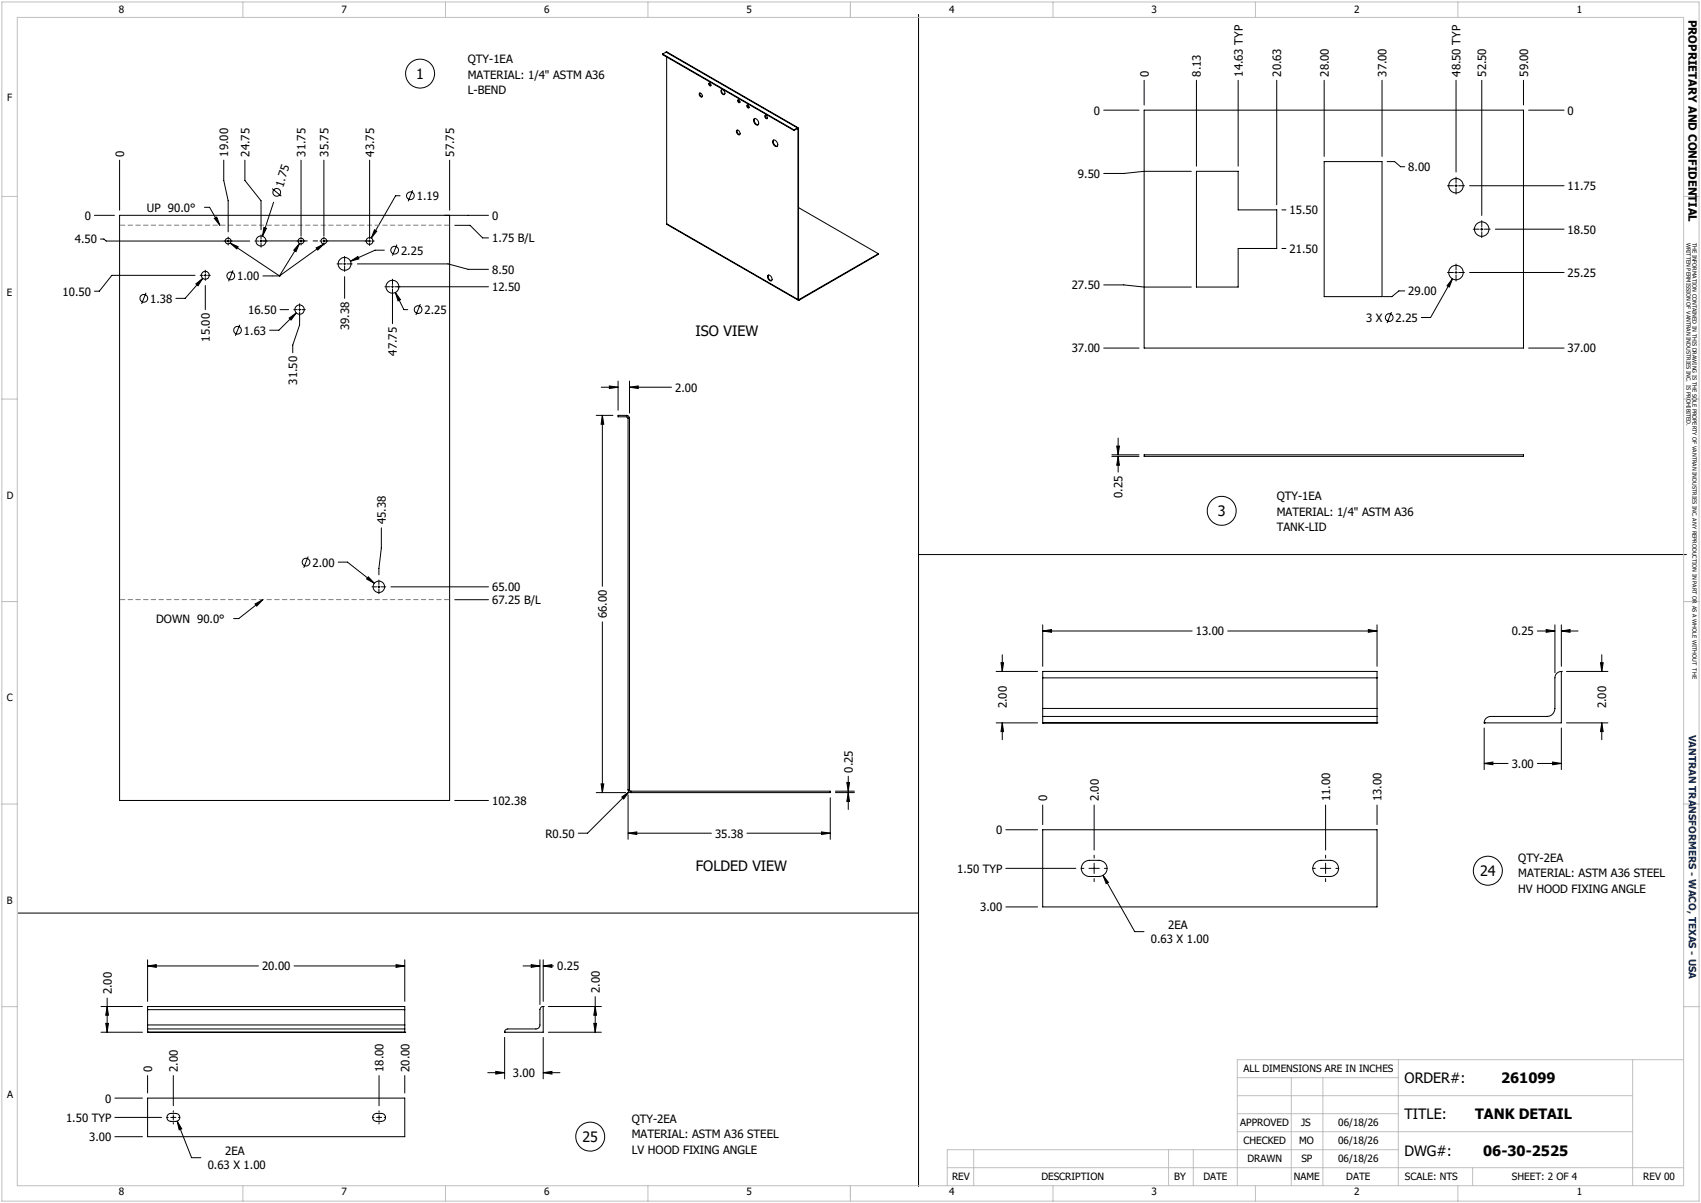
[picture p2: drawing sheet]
<svg xmlns="http://www.w3.org/2000/svg" width="420mm" height="297mm" viewBox="0 0 420 297" stroke-linecap="round" stroke-linejoin="round" font-family="sans-serif">
<g fill="none" stroke="#000" stroke-width=".25">
<path d="M163.6 13.3l32.4 18.8M163.6 13.3v.2l32.4 18.7M164.5 12.9l.2-.1 32.4 18.7M164.5 12.9l-.9 .4M164.5 12.9l32.4 18.7M164.6 14.1v41.1M226.8 3.6v289.3M282.5 19.8v6.1M295.4 19.8v21.2M305.7 19.8v21.2M315.2 19.8v30.7M327 19.8v18.8"/>
<path d="M341.2 19.8v18.8M359.5 19.8v22.7M365.9 19.8v33.4M376.2 19.8v6.1M29.5 39.5v12.4M55.2 39.5v5.1l1.1 5v7.7M60.5 39.5v5.1l4 5v7.1M74.3 39.5v18.7M80 39.5v18.7M91.3 39.5v18.7M111 39.5v12.4M172.7 23a.57 .57 0 0 1 .6 .3 .57 .57 0 0 1-.1 .7 .71 .71 0 0 1-.5-1z"/>
<path d="M172.8 23a.68 .68 0 0 0 .6 .9M175 20.5a.36 .36 0 0 1 .5 .2 .36 .36 0 0 1-.2 .5l-.3-.2zM175.2 20.5v.4l.3 .3M178.1 22.2a.71 .71 0 0 1 .7 .3 .71 .71 0 0 1-.1 .9 .95 .95 0 0 1-.6-1.2zM178.2 22.1v.1a.92 .92 0 0 0 .7 1.1M182 32.1a.67 .67 0 0 1 .6 .4 .67 .67 0 0 1-.1 .8l-.2-.1a.76 .76 0 0 1-.3-1.1zM182 32.1a.86 .86 0 0 0 .7 1.1M182.2 24.7h.2a.34 .34 0 0 1 .3 .3 .34 .34 0 0 1-.3 .3l-.3-.4zM182.3 24.7l.1 .4 .3 .2M184.4 26a.34 .34 0 0 1 .5 .2 .34 .34 0 0 1-.2 .4l-.3-.3zM184.5 25.9l.1 .4 .3 .3M186.1 29.4a.93 .93 0 0 1 1 .3 .93 .93 0 0 1 .2 1 .72 .72 0 0 1-.8 0 .72 .72 0 0 1-.4-.7z"/>
<path d="M186.3 29.3a1.1 1.1 0 0 0 .9 1.5M188.9 28.5a.46 .46 0 0 1 .5 .3 .46 .46 0 0 1-.2 .5 .57 .57 0 0 1-.3-.8zM189 28.5a.58 .58 0 0 0 .4 .7M190.9 34.7a.96 .96 0 0 1 1 .4 .96 .96 0 0 1-.1 1.1 1.12 1.12 0 0 1-.9-1.5zM191 34.6a1.1 1.1 0 0 0 .9 1.5M196 32.1v.1M196.9 31.6l.3 .1M196.9 31.7l.1 .1M196.9 31.7l-.9 .5M196.9 31.6l-.9 .5M196.9 31.6v.1M197 31.8v42.1"/>
<path d="M197.2 31.7l-.2 .1M197.2 31.7v42.2M272.5 27.2h8.7M282.5 27.2h93.7v58.7h-93.7zM327 39.9h14.2v33.3h-14.2zM342.5 39.9h1.8l1.5 1.3h1.1M377.4 27.2h8.8M23.3 53.2h5M24.8 59h.8l.6 .5h35.5M50.5 51.2h1.3l2.5 4.4M52.9 53.9l.6-.3 .8 2zM56.3 58.5v.4"/>
<path d="M56.3 59.2v.6M62.9 59.5h1M64.2 59.5h.5M64.5 58v.9M64.5 59.2v.6M65 59.5h1M65.2 56.2l.6 .2-1 1.9zM67.2 46.6l2.3 1.8M67.6 49.9l-2.8 8.4M73.3 59.5h.5M74 59.5h.6M74.3 58.5v.4"/>
<path d="M74.3 59.2v.6M74.9 59.5h.4M79 59.5h.4M79.7 59.5h.6M80 58.5v.4M80 59.2v.6M80.5 59.5h.5M90.1 59.5h.6M91 59.5h.5M91.3 58.4v.5M91.3 59.2v.6M91.8 59.5h.6"/>
<path d="M92.5 56.7l.5 .4-1.3 1.7zM98.8 48.3h-1.1l-6 10.5M101.9 47l-1.1 2.7M111 53.2v144.4h-81.5v-144.4h91.1M112.3 55.6h3.8l3.1 3.1h1.4M164.6 55.2l32.5 18.9M164.6 55.2l32.4 18.7M197.2 51.3l19.7 11.3M294.1 42.3h-11.6l-5 .5h-5M295.4 42.3h10.3v9.5h9.5v9.5h-9.5v9.6h-10.3zM316.5 51.8h1M357.4 45.9h1.5"/>
<path d="M359.2 45.9h.6M359.5 43.7v1.5M359.5 45.5v.7M359.5 46.5v1.4M360.2 45.9h1.4M362.9 45.9h23.3M363.7 56.6h1.5M365.5 56.6h.7M365.9 54.5v1.4M365.9 56.3v.6M365.9 57.2v1.5M366.5 56.6h1.4"/>
<path d="M369.2 56.6h17M36.1 72.3l-1.1 2.7M48.2 68h-20.6l-3.1 3.9h-1.2M48.4 70.1l1.7-1.4-1.2 1.9zM49.4 68h.7M50.1 68.7l-4.4 5h-2.3M50.4 68h.6M50.7 66.7v.7M50.7 67.7v.6M50.7 68.5v.7M50.7 70.5v5.9M51.3 68h.6"/>
<path d="M56.3 60.1v.4M56.8 60l2 .9-.3 .6zM56.8 60l12.2 8.1M57.5 66.7l-1.1 2.8M64.5 60.1v.9M64.9 68.1h4.1M69 68.1h.1M69.1 76.4h2.2M71.4 78.5l1.8-1.2-1.3 1.7zM72.5 76.4h.9M73.2 77.3l-4.3 4.2h-2.3M73.7 76.4h.6"/>
<path d="M73.9 60.1l-.8 2-.6-.3zM73.9 60.1l-4.9 8M74 77v3.2l-1.7 5v1.9M74 75v.9M74 76.2v.5M74.3 60.1v.4M74.5 76.4h.9M78.1 61.2l1.9-1-1.5 1.5zM80 60.1v.4M80 60.2l-11 7.9M83.2 65.2h1.3M84.8 65.2h.6"/>
<path d="M85.1 63.3v1.3M85.1 64.9v.5M85.1 65.7v1.3M85.1 68.3v5.4M85.7 65.2h1.3M86.5 64.5l1.9-1.2 .2 .6zM88.2 65.2h22.4l5 1.3h5M91.3 60.1v.5M94.9 61.8h-2.3l-6.1 2.7M95 70.8h1.3M96.6 70.8h.6M96.9 68.9v1.3"/>
<path d="M96.9 70.5v.6M96.9 71.4v8.5M97.5 70.8h23.1M97.6 72.2l1.3 1.8-.6 .3zM97.6 72.2l2.1 4.2h1M98 60.4l-1.1 2.7M103.8 75.1l-1.1 2.7M189.6 68a.83 .83 0 0 1 .9 .4 .83 .83 0 0 1-.1 1 .98 .98 0 0 1-.8-1.4zM189.8 67.9a.99 .99 0 0 0 .7 1.4M197 73.9l.3 .2M197.2 73.9h.1M197.2 73.9h-.2"/>
<path d="M197.3 73.9v.2M216.9 62.6l-19.6 11.5M216.9 62.6l-19.6 11.3M272.5 70.3h5l5 .6h11.6M316.5 61.3h1M343.6 77l-1.1 2.8M346.9 71.8h-1.5l-1.7 1.4h-2.2M357.4 67.3h1.5M358.6 68.8l-.7 2.1-.6-.3zM358.6 68.8l-5.4 9.6h-2.3M359.2 67.3h.6M359.5 65.2v1.4"/>
<path d="M359.5 67v.6M359.5 67.9v1.5M360.2 67.3h1.4M362.9 67.3h23.3M59.2 80.2l-1.1 2.7M148.4 95.6h4.2M150.5 95.3l2.1 .3-2.1 .3zM152.6 94.1v7.2M155.4 95.6l2.2-.3v.6zM155.4 94.1v7.9M155.4 95.6h10.4M272.5 85.9h8.7"/>
<path d="M377.4 85.9h8.8M147.2 102.5h4.1M148.7 102.5l.4 2.2h-.7zM148.7 102.5v42.2M154.7 102.9l.4 .4M154.7 102.5l.5 .2 .2 .6M154.7 102.5v.4M154.7 102.5h-2.1v.4h2.1M155.1 103.3v91.7M155.1 103.3h.3M155.4 103.3v91.7M274.5 112.3h6.7"/>
<path d="M274.5 112.7h6.7M275.7 110.1h.7l-.3 2.2zM276.1 112.7l.3 2.2h-.7zM276.1 108.2v4.1M276.1 112.7v3.9M282.5 112.3h93.7v.4h-93.7zM76.1 137.4l-1.1 2.8M83.5 138.8h2.3l6.6 5.2M94.2 130.3v5l-.6 5v1.6M226.8 136.9h189.6M63 149.1l1.9-1-1.5 1.5zM64.9 148.1l-6 4.6h-1.2"/>
<path d="M90.9 142.4l1.5 1.6-1.9-1.1zM91.9 144.9h1.1M93.3 144.9h.5M93.6 143.2v1.1M93.6 144.6v.6M93.6 145.4v1.2M94.1 144.9h1.1M96.5 144.9h24.1M112.3 148.1h8.3M148.7 153.5v42.2M257.5 155.8l2.1-.4v.7zM257.5 154.3v10.2"/>
<path d="M257.5 155.8h36.9M303.1 155.8h36.9M337.9 155.4l2.1 .4-2.1 .3zM340 154.3v10.2M379.6 155.8h4.3M381.8 155.4l2.1 .4-2.1 .3zM383.9 154.3v11.8M385.5 155.8l2.2-.4v.7zM385.5 154.3v10.2M385.5 155.8h4.1M246 178.5h10.2M246 165.8h10.2"/>
<path d="M247.2 163.6h.6l-.3 2.2zM247.5 178.5l.3 2.1h-.6zM247.5 161.6v4.2M247.5 178.5v4.1M257.5 176.9v1.6M257.5 178.5h.1M257.5 174.9v2M257.5 167.4v-1.6h82.5v1.6M257.5 176.9h82.5M257.5 178.5h82.5M257.5 174.9h82.5M257.5 167.4h82.5"/>
<path d="M257.5 167.4v7.5M340 176.9v1.6M340 178.5h.1M340 174.9v2M340 167.4v7.5M366.5 178.5h.1M366.5 179.7v10.3M385.5 165.8a1.57 1.57 0 0 0-1.6 1.6v7.5a1.97 1.97 0 0 1-2 2h-13.8a1.57 1.57 0 0 0-1.6 1.6M385.5 165.8h.1M385.5 165.8v12.7h-19M385.5 179.7v10.3M386.8 178.5h10.2"/>
<path d="M386.8 165.8h10.2M395.2 163.6h.7l-.4 2.2zM395.5 178.5l.4 2.1h-.7zM395.5 161.6v4.2M395.5 178.5v4.1M112.3 197.6h8.3M147.2 195.7h7.3M148.4 193.5h.7l-.4 2.2zM153.5 196.8l1.8-1.3-1.3 1.8zM155.1 195l.2 .5 .5 .2M155.1 195h.3M155.1 196.2v11"/>
<path d="M155.3 195.5l-10.2 10.2h-2.3M155.4 195l.2 .3h.2M155.8 195.3h49.2v.4h-49.2M155.8 195.3v.4M205 197v10.2M206.3 195.7h4.7M206.3 195.3h4.7M209.1 193.2h.7l-.4 2.1zM209.4 195.7l.4 2.2h-.7zM209.4 191.6v3.7M209.4 195.7v4.1M257.5 198.8v4.8"/>
<path d="M270.2 198.8v11.1M327.3 198.8v11.1M340 198.8v4.8M366.5 188.5l2.1-.4v.7zM366.5 188.5h5.9M379.6 188.5h5.9M383.4 188.1l2.1 .4-2.1 .3zM155.1 205.7l2.1-.3v.6zM155.1 205.7h20.5M184.4 205.7h20.6M202.8 205.4l2.2 .3-2.2 .3zM248.4 204.9h7.8"/>
<path d="M248.4 214.4h17.2M257.5 204.9h82.5v19h-82.5zM266.9 214.4h.7M267.5 213.1l1.1-.7h2.8a1.99 1.99 0 0 1 1.9 2 1.99 1.99 0 0 1-1.9 2h-2.4a1.99 1.99 0 0 1-1.8-1.2 1.99 1.99 0 0 1 .3-2.1zM268.9 214.4h2.5M270.2 211.1v.7M270.2 213.1v2.5M270.2 216.9v.8M272.3 216.1l1.4 1.7-.6 .4zM272.3 216.1l7.9 13.9h2.3M272.7 214.4h.7M324.1 214.4h.7"/>
<path d="M324.6 213.1l1.2-.7h2.7a1.99 1.99 0 0 1 2 2 1.99 1.99 0 0 1-2 2h-2.4a1.99 1.99 0 0 1-1.8-1.2 1.99 1.99 0 0 1 .3-2.1zM326 214.4h2.6M327.3 211.1v.7M327.3 213.1v2.5M327.3 216.9v.8M329.8 214.4h.8M4.5 225.4h222.3M36.4 238.5l2.2-.3v.6zM36.4 237v10.2M36.4 238.5h27.4M72.6 238.5h27.3M97.8 238.2l2.1 .3-2.1 .3z"/>
<path d="M99.9 237v10.2M129.2 238.5h4.1M131.2 238.2l2.1 .3-2.1 .3zM133.3 237v11M134.1 238.5l2.2-.3v.6zM134.1 237v10.2M134.1 238.5h2.6M248.4 223.9h7.8M24.9 254.8h10.3M24.9 248.5h10.3M26.1 252.7h.7l-.3 2.1zM26.5 248.5l.3 2.1h-.7z"/>
<path d="M26.5 246.4v8.4M36.4 254v.8M36.4 254.8h.1M36.4 253v1M36.4 249.3v-.8h63.5v.8M36.4 254h63.5M36.4 254.8h63.5M36.4 253h63.5M36.4 249.3h63.5M36.4 249.3v3.7M99.9 254v.8M99.9 254.8h.1"/>
<path d="M99.9 253v1M99.9 249.3v3.7M124.6 254.8h.1M124.6 256.1v10.2M134.1 248.5a.78 .78 0 0 0-.8 .8v3.7a.96 .96 0 0 1-1 1h-6.9a.78 .78 0 0 0-.8 .8M134.1 248.5h.1M134.1 248.5v6.3h-9.5M134.1 256.1v10.2M135.4 254.8h13.1M135.4 248.5h13.1M146.6 252.7h.7l-.3 2.1zM147 248.5l.3 2.1h-.7z"/>
<path d="M147 246.1v8.7M28.4 271.1h6.8M28.4 275.9h11.5M36.4 265.5v4.3M36.4 271.1h63.5v9.5h-63.5zM41.2 275.9h.3M41.4 275.3l.6-.4h1.4a.99 .99 0 0 1 1 1 .99 .99 0 0 1-1 1h-1.2a.99 .99 0 0 1-.9-.6 .99 .99 0 0 1 .1-1zM42.2 275.9h1.2M42.8 265.5v7.5M42.8 274.2v.4M42.8 275.2v1.3M42.8 277.1v.4"/>
<path d="M43.7 276.8l1.2 1.9-.7 .2zM43.7 276.8l3.6 9h2.3M44.1 275.9h.3M92 275.9h.3M92.2 275.3l.6-.4h1.4a.99 .99 0 0 1 1 1 .99 .99 0 0 1-1 1h-1.2a.99 .99 0 0 1-.9-.6 .99 .99 0 0 1 .1-1zM93 275.9h1.2M93.6 265.5v7.5M93.6 274.2v.4M93.6 275.2v1.3M93.6 277.1v.4M94.9 275.9h.3M99.9 265.5v4.3"/>
<path d="M120.4 264.8h4.2M122.4 264.5l2.2 .3-2.2 .4zM134.1 264.8l2.2-.3v.7zM134.1 264.8h4.2M28.4 280.6h6.8"/>
<circle cx="103.7" cy="18.2" r="3.6"/>
<circle cx="56.3" cy="59.5" r=".71"/>
<circle cx="64.5" cy="59.5" r="1.23"/>
<circle cx="68.3" cy="47.5" r=".95"/>
<circle cx="74.3" cy="59.5" r=".71"/>
<circle cx="80" cy="59.5" r=".71"/>
<circle cx="91.3" cy="59.5" r=".85"/>
<circle cx="101.3" cy="48.3" r=".95"/>
<circle cx="359.5" cy="45.8" r="1.79"/>
<circle cx="365.9" cy="56.6" r="1.79"/>
<circle cx="35.5" cy="73.7" r=".96"/>
<circle cx="50.7" cy="68" r=".97"/>
<circle cx="57" cy="68.1" r=".95"/>
<circle cx="73.9" cy="76.4" r="1.16"/>
<circle cx="85.1" cy="65.1" r="1.59"/>
<circle cx="96.9" cy="70.8" r="1.59"/>
<circle cx="97.4" cy="61.8" r=".95"/>
<circle cx="103.3" cy="76.4" r=".96"/>
<circle cx="343" cy="78.4" r=".95"/>
<circle cx="359.5" cy="67.3" r="1.8"/>
<circle cx="58.7" cy="81.5" r=".96"/>
<circle cx="75.6" cy="138.8" r=".95"/>
<circle cx="301.6" cy="126.1" r="3.6"/>
<circle cx="93.6" cy="144.9" r="1.42"/>
<circle cx="367.4" cy="215" r="3.6"/>
<circle cx="145.7" cy="280.6" r="3.6"/>
</g>
<g fill="none" stroke="#c0c0c0" stroke-width=".25">
<path d="M.5 .5h419v296h-419zM4.3 4.3h411.4v288.4h-411.4zM60 .5v3.8M110 .5v3.8M160 .5v3.8M210 .5v3.8M260 .5v3.8M310 .5v3.8M360 .5v3.8M.5 48.5h3.8M415.7 48.5h3.8M.5 98.5h3.8"/>
<path d="M415.7 98.5h3.8M.5 148.5h3.8M415.7 148.5h3.8M.5 198.5h3.8M415.7 198.5h3.8M.5 248.5h3.8M415.7 248.5h3.8M305.5 270.5h97.6M305.5 279.4h97.6M305.5 275h39.8M305.5 266.1h39.8M318.8 266.1v26.6"/>
<path d="M326.6 266.1v26.6M345.3 261.6v31.1M403.1 261.6v31.1M415.7 261.6h-110.2v31.1M60 292.7v3.8M110 292.7v3.8M160 292.7v3.8M210 292.7v3.8M233.9 288.3h181.8M240.4 283.8v8.9M260 292.7v3.8M288.5 283.8v8.9"/>
<path d="M294.6 283.8v8.9M310 292.7v3.8M345.3 283.8h-111.4v8.9M360 292.7v3.8M363.6 288.3v4.4"/>
</g>
<g fill="#000">
<path d="M52.9 53.9l.6-.3 .8 2zM65.2 56.2l.6 .2-1 1.9zM92.5 56.7l.5 .4-1.3 1.7zM48.4 70.1l1.7-1.4-1.2 1.9zM56.8 60l2 .9-.3 .6zM71.4 78.5l1.8-1.2-1.3 1.7zM73.9 60.1l-.8 2-.6-.3zM78.1 61.2l1.9-1-1.5 1.5zM86.5 64.5l1.9-1.2 .2 .6zM97.6 72.2l1.3 1.8-.6 .3zM358.6 68.8l-.7 2.1-.6-.3zM150.5 95.3l2.1 .3-2.1 .3z"/>
<path d="M155.4 95.6l2.2-.3v.6zM148.7 102.5l.4 2.2h-.7zM275.7 110.1h.7l-.3 2.2zM276.1 112.7l.3 2.2h-.7zM63 149.1l1.9-1-1.5 1.5zM90.9 142.4l1.5 1.6-1.9-1.1zM257.5 155.8l2.1-.4v.7zM337.9 155.4l2.1 .4-2.1 .3zM381.8 155.4l2.1 .4-2.1 .3zM385.5 155.8l2.2-.4v.7zM247.2 163.6h.6l-.3 2.2zM247.5 178.5l.3 2.1h-.6z"/>
<path d="M395.5 178.5l.4 2.1h-.7zM395.2 163.6h.7l-.4 2.2zM148.4 193.5h.7l-.4 2.2zM153.5 196.8l1.8-1.3-1.3 1.8zM209.1 193.2h.7l-.4 2.1zM209.4 195.7l.4 2.2h-.7zM366.5 188.5l2.1-.4v.7zM383.4 188.1l2.1 .4-2.1 .3zM155.1 205.7l2.1-.3v.6zM202.8 205.4l2.2 .3-2.2 .3zM272.3 216.1l1.4 1.7-.6 .4zM36.4 238.5l2.2-.3v.6z"/>
<path d="M97.8 238.2l2.1 .3-2.1 .3zM131.2 238.2l2.1 .3-2.1 .3zM134.1 238.5l2.2-.3v.6zM26.5 248.5l.3 2.1h-.7zM26.1 252.7h.7l-.3 2.1zM146.6 252.7h.7l-.3 2.1zM147 248.5l.3 2.1h-.7zM43.7 276.8l1.2 1.9-.7 .2zM122.4 264.5l2.2 .3-2.2 .4zM134.1 264.8l2.2-.3v.7z"/>
</g>
<path d="M91.3 59.5h-26.8" fill="none" stroke="#000" stroke-width=".25" stroke-dasharray="15.2 1.3 1.3 1.3" stroke-dashoffset="3.7" stroke-linecap="butt"/>
<path d="M111 55.6h-81.5M111 148h-81.5" fill="none" stroke="#808080" stroke-width=".25" stroke-dasharray="1.3 .6" stroke-dashoffset="-.1" stroke-linecap="butt"/>
<g font-size="3.5">
<text x="102.8" y="19.5">1</text>
<text x="171.8" y="82.9">ISO VIEW</text>
<text x="300.7" y="127.4">3</text>
<text x="171.8" y="215.1">FOLDED VIEW</text>
<text x="365.5" y="216.2">24</text>
<text x="346.8" y="267.4">ORDER#:</text>
<text x="370.7" y="267.4">261099</text>
<text x="143.8" y="281.9">25</text>
<text x="346.8" y="276.2">TITLE:</text>
<text x="364.2" y="276.2">TANK DETAIL</text>
<text x="346.8" y="285.4">DWG#:</text>
<text x="366.2" y="285.4">06-30-2525</text>
</g>
<g font-size="2.8">
<text x="416.9" y="4.9" transform="rotate(90 416.9 4.9)">PROPRIETARY AND CONFIDENTIAL</text>
<text x="115.5" y="15.6">QTY-1EA</text>
<text x="115.5" y="19.4">MATERIAL: 1/4&quot; ASTM A36</text>
<text x="115.5" y="23.2">L-BEND</text>
<text x="283.6" y="18.9" transform="rotate(-90 283.6 18.9)">0</text>
<text x="296.5" y="18.9" transform="rotate(-90 296.5 18.9)">8.13</text>
<text x="306.8" y="18.9" transform="rotate(-90 306.8 18.9)">14.63 TYP</text>
<text x="316.4" y="18.9" transform="rotate(-90 316.4 18.9)">20.63</text>
<text x="328.1" y="18.9" transform="rotate(-90 328.1 18.9)">28.00</text>
<text x="342.4" y="18.9" transform="rotate(-90 342.4 18.9)">37.00</text>
<text x="360.6" y="18.9" transform="rotate(-90 360.6 18.9)">48.50 TYP</text>
<text x="367" y="18.9" transform="rotate(-90 367 18.9)">52.50</text>
<text x="377.3" y="18.9" transform="rotate(-90 377.3 18.9)">59.00</text>
<text x="270.1" y="28.3">0</text>
<text x="387.1" y="28.3">0</text>
<text x="30.6" y="38.6" transform="rotate(-90 30.6 38.6)">0</text>
<text x="56.4" y="38.6" transform="rotate(-90 56.4 38.6)">19.00</text>
<text x="61.6" y="38.6" transform="rotate(-90 61.6 38.6)">24.75</text>
<text x="75.4" y="38.6" transform="rotate(-90 75.4 38.6)">31.75</text>
<text x="81.1" y="38.6" transform="rotate(-90 81.1 38.6)">35.75</text>
<text x="92.4" y="38.6" transform="rotate(-90 92.4 38.6)">43.75</text>
<text x="112.1" y="38.6" transform="rotate(-90 112.1 38.6)">57.75</text>
<text x="69.9" y="46.3" transform="rotate(-72 69.9 46.3)">1.75</text>
<text x="266.2" y="43.9">9.50</text>
<text x="347.7" y="42.2">8.00</text>
<text x="387.1" y="46.9">11.75</text>
<text x="36.3" y="52.2">UP 90.0°</text>
<text x="102.9" y="49.4">1.19</text>
<text x="318.4" y="52.9">15.50</text>
<text x="20.9" y="54.2">0</text>
<text x="121.5" y="54.2">0</text>
<text x="121.5" y="59.8">1.75 B/L</text>
<text x="387.1" y="57.7">18.50</text>
<text x="18.5" y="60.1">4.50</text>
<text x="99" y="62.8">2.25</text>
<text x="318.4" y="62.4">21.50</text>
<text x="58.6" y="69.2">1.00</text>
<text x="121.5" y="67.6">8.50</text>
<text x="121.5" y="71.9">12.50</text>
<text x="264.6" y="71.4">27.50</text>
<text x="387.1" y="68.4">25.25</text>
<text x="15.5" y="73">10.50</text>
<text x="37.1" y="74.7">1.38</text>
<text x="61.3" y="77.5">16.50</text>
<text x="104.8" y="77.5">2.25</text>
<text x="347.7" y="72.9">29.00</text>
<text x="60.2" y="82.6">1.63</text>
<text x="86.2" y="81.5" transform="rotate(-90 86.2 81.5)">39.38</text>
<text x="337.3" y="79.5">3 X</text>
<text x="344.6" y="79.5">2.25</text>
<text x="51.8" y="84.3" transform="rotate(-90 51.8 84.3)">15.00</text>
<text x="98" y="87.8" transform="rotate(-90 98 87.8)">47.75</text>
<text x="264.6" y="87">37.00</text>
<text x="387.1" y="87">37.00</text>
<text x="73.4" y="95" transform="rotate(-90 73.4 95)">31.50</text>
<text x="166.7" y="96.7">2.00</text>
<text x="277.2" y="122.9" transform="rotate(-90 277.2 122.9)">0.25</text>
<text x="315.3" y="123.6">QTY-1EA</text>
<text x="95.3" y="129.4" transform="rotate(-90 95.3 129.4)">45.38</text>
<text x="315.3" y="127.4">MATERIAL: 1/4&quot; ASTM A36</text>
<text x="315.3" y="131.2">TANK-LID</text>
<text x="77.2" y="139.9">2.00</text>
<text x="121.5" y="149.1">67.25 B/L</text>
<text x="121.5" y="146">65.00</text>
<text x="38.6" y="153.8">DOWN 90.0°</text>
<text x="149.9" y="152.6" transform="rotate(-90 149.9 152.6)">66.00</text>
<text x="295.3" y="156.9">13.00</text>
<text x="373.3" y="156.9">0.25</text>
<text x="248.6" y="174.8" transform="rotate(-90 248.6 174.8)">2.00</text>
<text x="396.6" y="174.8" transform="rotate(-90 396.6 174.8)">2.00</text>
<text x="210.6" y="190.7" transform="rotate(-90 210.6 190.7)">0.25</text>
<text x="373.3" y="189.6">3.00</text>
<text x="258.6" y="197.9" transform="rotate(-90 258.6 197.9)">0</text>
<text x="271.3" y="197.9" transform="rotate(-90 271.3 197.9)">2.00</text>
<text x="328.4" y="197.9" transform="rotate(-90 328.4 197.9)">11.00</text>
<text x="341.1" y="197.9" transform="rotate(-90 341.1 197.9)">13.00</text>
<text x="121.5" y="198.7">102.38</text>
<text x="134.7" y="206.8">R0.50</text>
<text x="176.5" y="206.8">35.38</text>
<text x="246" y="206">0</text>
<text x="236.3" y="215.5">1.50 TYP</text>
<text x="374.9" y="212.8">QTY-2EA</text>
<text x="374.9" y="216.6">MATERIAL: ASTM A36 STEEL</text>
<text x="374.9" y="220.4">HV HOOD FIXING ANGLE</text>
<text x="242" y="225">3.00</text>
<text x="284.2" y="232.8">0.63 X 1.00</text>
<text x="288.5" y="229.4">2EA</text>
<text x="64.7" y="239.6">20.00</text>
<text x="137.6" y="239.6">0.25</text>
<text x="27.6" y="245.5" transform="rotate(-90 27.6 245.5)">2.00</text>
<text x="148.1" y="245.2" transform="rotate(-90 148.1 245.2)">2.00</text>
<text x="37.6" y="264.6" transform="rotate(-90 37.6 264.6)">0</text>
<text x="43.9" y="264.6" transform="rotate(-90 43.9 264.6)">2.00</text>
<text x="94.7" y="264.6" transform="rotate(-90 94.7 264.6)">18.00</text>
<text x="101.1" y="264.6" transform="rotate(-90 101.1 264.6)">20.00</text>
<text x="126.6" y="265.9">3.00</text>
<text x="26" y="272.2">0</text>
<text x="16.3" y="277">1.50 TYP</text>
<text x="22" y="281.7">3.00</text>
<text x="156" y="277.2">QTY-2EA</text>
<text x="156" y="281">MATERIAL: ASTM A36 STEEL</text>
<text x="55.6" y="285.2">2EA</text>
<text x="156" y="284.9">LV HOOD FIXING ANGLE</text>
<text x="51.3" y="288.6">0.63 X 1.00</text>
</g>
<g font-size="2.5">
<text x="29.3" y="3.1">8</text>
<text x="84.3" y="3.1">7</text>
<text x="134.3" y="3.1">6</text>
<text x="184.3" y="3.1">5</text>
<text x="234.3" y="3.1">4</text>
<text x="284.3" y="3.1">3</text>
<text x="334.3" y="3.1">2</text>
<text x="389.3" y="3.1">1</text>
<text x="1.8" y="25">F</text>
<text x="1.7" y="73.1">E</text>
<text x="1.7" y="123.1">D</text>
<text x="1.7" y="173.1">C</text>
<text x="1.7" y="223.1">B</text>
<text x="307" y="264.7">ALL DIMENSIONS ARE IN INCHES</text>
<text x="1.8" y="271.1">A</text>
<text x="306.2" y="278.1">APPROVED</text>
<text x="321.2" y="278">JS</text>
<text x="330.4" y="278">06/18/26</text>
<text x="307" y="282.5">CHECKED</text>
<text x="308" y="287">DRAWN</text>
<text x="320.8" y="282.5">MO</text>
<text x="321.3" y="287">SP</text>
<text x="330.4" y="282.4">06/18/26</text>
<text x="330.4" y="286.9">06/18/26</text>
<text x="235.1" y="291.3">REV</text>
<text x="257.1" y="291.3">DESCRIPTION</text>
<text x="289.9" y="291.3">BY</text>
<text x="297.1" y="291.3">DATE</text>
<text x="319.5" y="291.3">NAME</text>
<text x="332.4" y="291.2">DATE</text>
<text x="346.9" y="291.3">SCALE: NTS</text>
<text x="373.3" y="291.3">SHEET: 2 OF 4</text>
<text x="405.7" y="291.3">REV 00</text>
<text x="29.3" y="295.1">8</text>
<text x="84.3" y="295.1">7</text>
<text x="134.3" y="295.1">6</text>
<text x="184.3" y="295.1">5</text>
<text x="234.3" y="295.1">4</text>
<text x="284.3" y="295.1">3</text>
<text x="334.3" y="295.1">2</text>
<text x="389.3" y="295.1">1</text>
</g>
<text font-size="2.5" fill="#003082" x="417" y="181.4" transform="rotate(90 417 181.4)">VANTRAN TRANSFORMERS - WACO, TEXAS - USA</text>
<g font-size="1.4">
<text x="416.5" y="59.9" transform="rotate(90 416.5 59.9)">WRITTEN PERMISSION OF VANTRAN INDUSTRIES INC. IS PROHIBITED.</text>
<text x="417.9" y="59.9" transform="rotate(90 417.9 59.9)">THE INFORMATION CONTAINED IN THIS DRAWING IS THE SOLE PROPERTY OF VANTRAN INDUSTRIES INC. ANY REPRODUCTION IN PART OR AS A WHOLE WITHOUT THE</text>
</g>
</svg>
